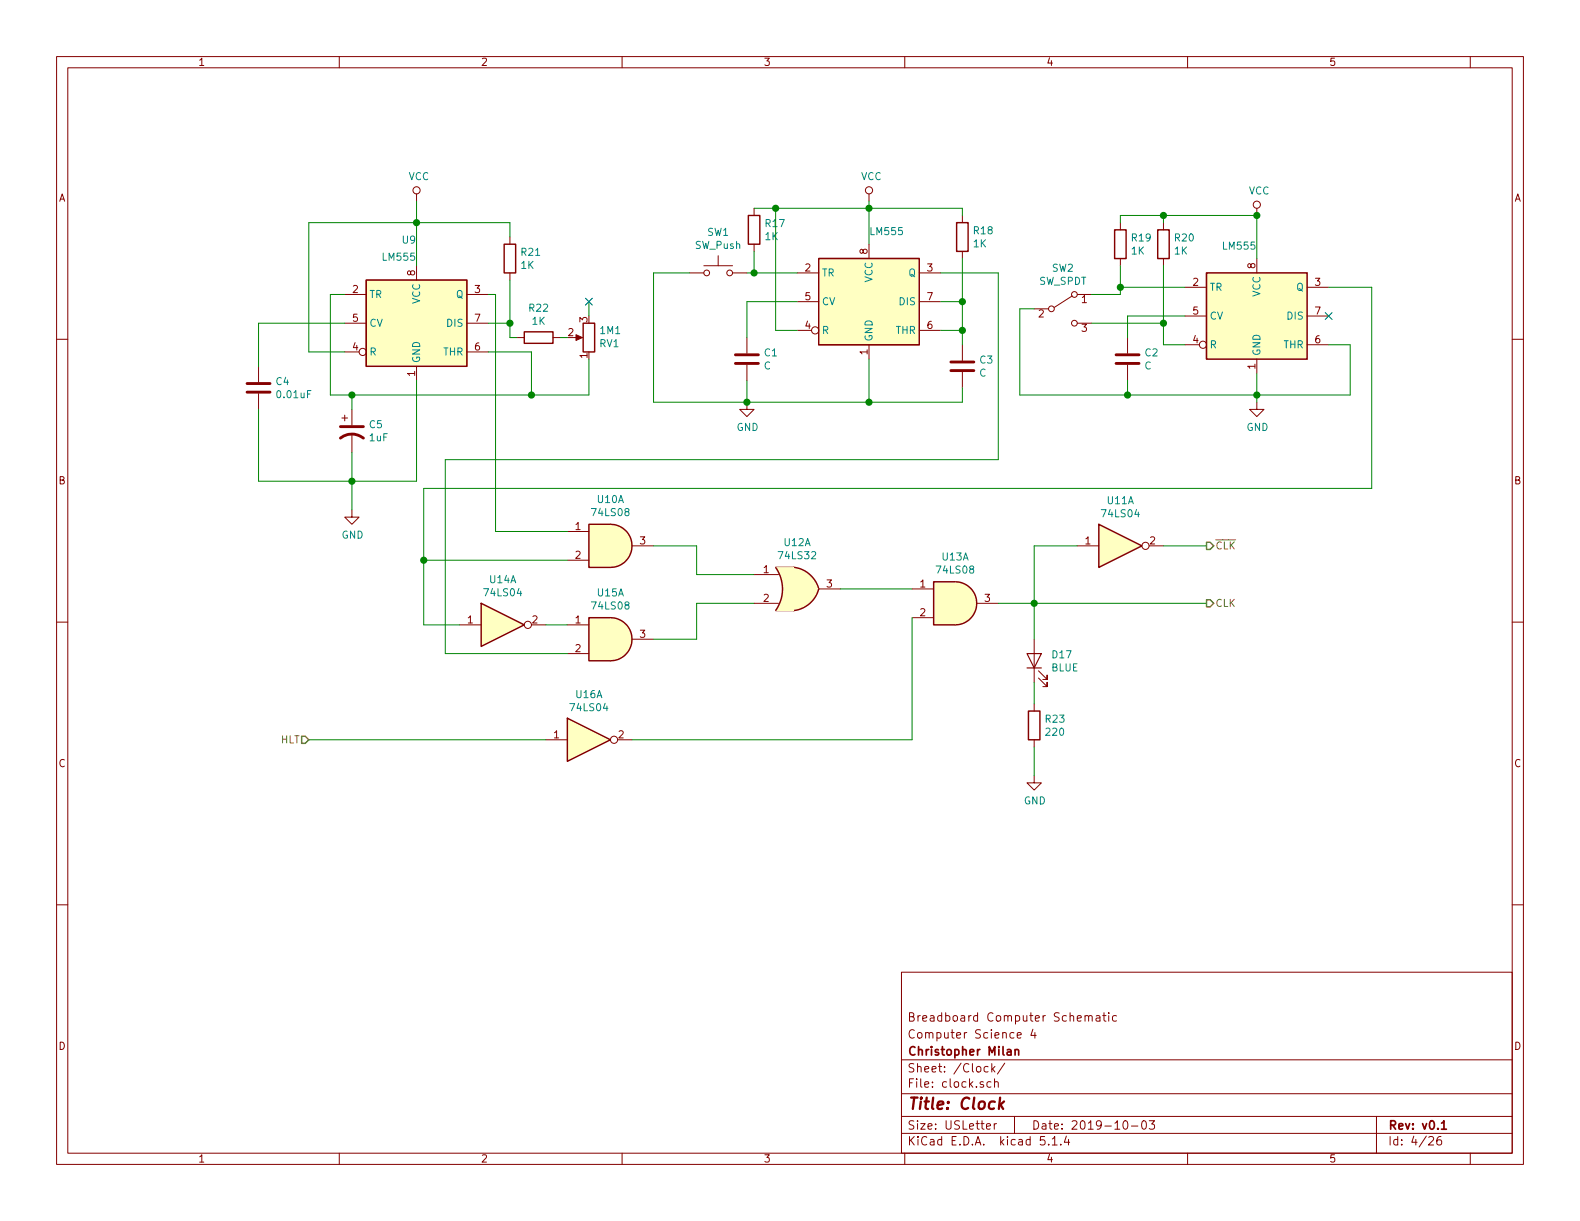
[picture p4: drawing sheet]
<svg xmlns="http://www.w3.org/2000/svg" width="279mm" height="216mm" viewBox="0 0 279 216" stroke-linecap="round" stroke-linejoin="round" font-family="sans-serif">
<g fill="none" stroke="#840000" stroke-width=".18">
<path d="M10 10h259.4v195.9h-259.4zM12 12h255.4v191.9h-255.4zM60 10v2M110 10v2M160 10v2M210 10v2M260 10v2M73.7 34.3v1.3M133.3 36.8v1.3M153.7 34.3v1.3M170.2 38.1v1.3M198.1 39.4v1.2"/>
<path d="M205.7 39.4v1.2M222.2 36.8v1.3M10 60h2M61 52.1h3.8M61 57.2h3.8M73.7 47v2.5M82.5 52.1h3.9M82.5 57.2h3.9M90.2 41.9v1.3M90.2 48.3v1.2M91.4 59.7h1.3M97.8 59.7h1.3"/>
<path d="M101.6 59.7h1M121.9 48.3h2.6M124.5 47h5M127 45.2v1.8M129.5 48.3h2.6M132.1 59.7v2.8M133.3 43.2v1.3M141 48.3h3.8M141 58.4h2.5M141 53.3h3.8M153.7 43.2v2.5M162.6 48.3h3.8"/>
<path d="M162.6 58.4h3.8M162.6 53.3h3.8M170.2 44.5v1.2M182.9 54.6h2.5M189.6 52.3l-3.2 2.1M190.5 52.1h2.5M190.5 57.2h2.5M198.1 45.7v1.3M199.4 59.7v2.8M205.7 45.7v1.3M209.5 50.8h3.9M209.5 55.9h3.9"/>
<path d="M222.2 45.7v2.6M231.1 50.8h3.8M231.1 55.9h3.8M267.4 60h2M45.7 64.8v2.8M45.7 69.6v2.8M60.5 73.9h1M61 73.4v1M61 62.2h2.5M62.2 72.4v2.8M62.2 76.7v3.3M73.7 64.8v2.5"/>
<path d="M82.5 62.2h3.9M132.1 71.1v1.3h1.2l-1.2 1.3-1.3-1.3h1.3M132.1 64.5v2.8M153.7 61v2.5M170.2 61v2.8M170.2 65.8v2.8M199.4 64.5v2.8M209.5 61h2.6M222.2 71.1v1.3h1.3l-1.3 1.3-1.2-1.3h1.2M222.2 63.5v2.5M231.1 61h3.8M62.2 90.2v1.2h1.3l-1.3 1.3-1.2-1.3h1.2"/>
<path d="M100.3 94h3.8M100.3 99.1h3.8M111.8 96.5h3.8M190.5 96.5h3.8M203.2 96.5h2.5M10 110h2M81.3 110.5h3.8M94 110.5h2.5M100.3 110.5h3.8M100.3 115.6h3.8M111.8 113h3.8M133.3 106.7h4.4"/>
<path d="M133.3 101.6h4.4M144.8 104.1h3.8M161.3 104.1h3.8M161.3 109.2h3.8M172.7 106.7h3.8M182.9 113v7.7M183.6 119.9l1.6 1.5v-.7v.7h-.8M183.6 118.6l1.6 1.5v-.7v.7h-.8M267.4 110h2M96.5 130.8h3.8M109.2 130.8h2.6M182.9 137.2v1.2h1.2l-1.2 1.3-1.3-1.3h1.3"/>
<path d="M182.9 124.5v1.2M182.9 130.8v1.3M10 160h2M267.4 160h2M159.4 171.9h108v32h-108zM191.9 179.7l.2-.1 .3 .1 .1 .9M192.5 179.8l.2-.2 .4 .1v.9M193.9 179.7h.5l.1 .9M194.5 179.9l-.5 .1-.2 .2 .1 .3 .1 .1 .5-.1M195 179.6h.6M195.2 179.1v1.3l.4 .2M196.1 179.1v.1"/>
<path d="M196.1 179.6v1M197.4 179.7l-.4-.1-.3 .3 .1 .6h.6M159.4 197.4h108M159.4 193.4h108M159.4 187.4h108M174.4 199.2l.8-.2-.1-.2-.4-.1-.3 .2 .1 .7h.6M174.7 188.6h-.4l-.3 .2 .1 .6 .2 .2 .4-.1M175.2 191.3h-.4l-.3 .2 .1 .6 .2 .2 .4-.1M175.4 188.1v1.5M175.5 189l.4 .6M175.8 198.7v1M175.9 191.4v-.1a.37 .37 0 0 1 .6 .2v.8"/>
<path d="M175.9 190.8v1.5M175.9 188.6l-.5 .5M176.2 198.7l-.3 .1-.1 .2M177.7 188l-1.3 1.9M179.4 197.4v3M179.9 183.1l.7-.2-.1-.2-.4-.1-.2 .2 .1 .7h.5M182.7 182l-.4 1.1h.9M183 182.6v1M198.8 198.2h.3a.94 .94 0 0 1 0 1.5 .8 .8 0 0 1-.6-.7 .8 .8 0 0 1 .3-.8zM200.1 199.1h1.1M202 198.3l.4-.1a.94 .94 0 0 1 0 1.5 .82 .82 0 0 1-.4-1.4zM203.2 198.2h1l-.5 .6 .4 .1v.6l-.2 .2-.7-.2"/>
<path d="M243.4 197.4v6.5M60 203.9v2M110 203.9v2M159.4 200.4h108M160 203.9v2M184.7 201h-.7l-.1 .7 .2-.2 .6 .1 .1 .2-.1 .5-.2 .2-.6-.2M185.4 202.3v.2M186.1 201.4l.4-.4v1.5M186.1 202.5h.8M187.6 202.3v.2M188.6 200.9l-.4 1.1h1M189 201.5v1"/>
<path d="M210 203.9v2M252.7 201.1l.2-.1h.3l.3 .4-.9 1.1h.9M254.8 201a.62 .62 0 0 0-.7 .6l.1 .7 .2 .2 .5-.2v-.5l-.1-.2-.4-.1-.3 .3M260 203.9v2"/>
<circle cx="73.7" cy="33.7" r=".63"/>
<circle cx="153.7" cy="33.7" r=".63"/>
<circle cx="222.2" cy="36.2" r=".63"/>
<circle cx="125" cy="48.3" r=".51"/>
<circle cx="129" cy="48.3" r=".51"/>
<circle cx="144.1" cy="58.4" r=".63"/>
<circle cx="185.9" cy="54.6" r=".51"/>
<circle cx="190" cy="52.1" r=".51"/>
<circle cx="190" cy="57.2" r=".51"/>
<circle cx="64.1" cy="62.2" r=".63"/>
<circle cx="212.7" cy="61" r=".63"/>
<circle cx="202.6" cy="96.5" r=".63"/>
<circle cx="93.3" cy="110.5" r=".63"/>
<circle cx="108.6" cy="130.8" r=".63"/>
</g>
<path d="M178.1 185.6h.6l.1 1M178.8 185.9l-.5 .1-.2 .2v.3l.2 .1 .5-.1M179.5 185.7l.2-.1h.4v1M179.5 185.6v1M254.9 198.6l.4-.4v1.5M254.9 199.7h.9" fill="none" stroke="#840000" stroke-width=".3"/>
<path d="M176.9 194.1l-.3 2M176.9 195.3l.5 .8M177.5 194.8l-.8 .7" fill="none" stroke="#840000" stroke-width=".41"/>
<g fill="none" stroke="#840000" stroke-width=".25">
<path d="M132.3 38.1h2.1v5.1h-2.1zM169.2 39.4h2v5.1h-2zM64.8 49.5h17.7v15.3h-17.7zM89.2 43.2h2v5.1h-2zM92.7 58.7h5.1v2h-5.1zM103.1 57.2h2.1v5h-2.1zM144.8 45.7h17.8v15.3h-17.8zM197.1 40.6h2v5.1h-2zM204.7 40.6h2.1v5.1h-2.1zM213.4 48.3h17.7v15.2h-17.7zM104.1 92.7h3.8a3.8 3.8 0 0 1 3.9 3.8 3.8 3.8 0 0 1-3.9 3.8h-3.8zM194.3 92.7l7.6 3.8-7.6 3.8z"/>
<path d="M85.1 106.7l7.6 3.8-7.6 3.8zM104.1 109.2h3.8a3.8 3.8 0 0 1 3.9 3.8 3.8 3.8 0 0 1-3.9 3.8h-3.8zM137.2 100.3h3.1a5.2 5.2 0 0 1 4.5 3.8M137.2 100.4a6.6 6.6 0 0 1 0 7.5M144.8 104.2a5.2 5.2 0 0 1-4.5 3.8h-3.1M165.1 102.9h3.8a3.8 3.8 0 0 1 3.8 3.8 3.8 3.8 0 0 1-3.8 3.8h-3.8zM100.3 127l7.6 3.8-7.6 3.8zM181.9 125.7h2v5.1h-2z"/>
</g>
<g fill="#ffffc2" stroke="#ffffc2" stroke-width=".18">
<path d="M85.1 106.7l7.6 3.8-7.6 3.8z"/>
<path d="M100.3 127l7.6 3.8-7.6 3.8z"/>
<path d="M168.9 102.9a3.8 3.8 0 0 1 3.8 3.8 3.8 3.8 0 0 1-3.8 3.8z"/>
<path d="M165.1 102.9h3.8v7.6h-3.8z"/>
<path d="M140.3 100.3a5.2 5.2 0 0 1 4.5 3.8l-5 1.4z"/>
<path d="M139.8 102.8l5 1.4a5.2 5.2 0 0 1-4.5 3.8z"/>
<path d="M137.2 108h3.1z"/>
<path d="M137.2 100.3h3.1z"/>
<path d="M137.2 100.3h3.1v7.7h-3.1a6.7 6.7 0 0 0 0-7.7z"/>
<path d="M107.9 109.2a3.8 3.8 0 0 1 3.9 3.8 3.8 3.8 0 0 1-3.9 3.8z"/>
<path d="M104.1 109.2h3.8v7.6h-3.8z"/>
<path d="M107.9 92.7a3.8 3.8 0 0 1 3.9 3.8 3.8 3.8 0 0 1-3.9 3.8z"/>
<path d="M104.1 92.7h3.8v7.6h-3.8z"/>
<path d="M194.3 92.7l7.6 3.8-7.6 3.8z"/>
<path d="M213.4 48.3h17.7v15.2h-17.7z"/>
<path d="M64.8 49.5h17.7v15.3h-17.7z"/>
<path d="M144.8 45.7h17.8v15.3h-17.8z"/>
</g>
<path d="M43.7 69.3h4.1M43.7 67.8h4.1M60.2 77.5a3.3 3.3 0 0 1 4.1 0M60.2 75.4h4.1M130 64.3h4.1M130 62.7h4.1M168.1 65.5h4.1M168.1 64h4.1M197.4 64.3h4M197.4 62.7h4" fill="none" stroke="#840000" stroke-width=".51"/>
<path d="M181.6 115.6h2.5l-1.2 2.5zM181.6 118.1h2.5" fill="none" stroke="#840000" stroke-width=".2"/>
<path d="M101.9 59.2l1.1 .5-1.1 .5z" fill="#840000" stroke="#840000" stroke-width=".18"/>
<g fill="none" stroke="#008400" stroke-width=".18">
<path d="M73.7 35.6v11.4M133.3 36.8h36.9v1.3M137.2 36.8v21.6h3.8M153.7 35.6v7.6M198.1 39.4v-1.3h24.1v7.6M205.7 38.1v1.3M61 52.1h-2.6v17.8h45.7v-6.4M61 57.2h-15.3v7.6M86.4 52.1h1.2v41.9h12.7M86.4 57.2h3.8M90.2 41.9v-2.5h-35.6v22.8h6.4M90.2 49.5v10.2h1.2"/>
<path d="M99.1 59.7h1.2M104.1 53.3v2.6M121.9 48.3h-6.3v22.8h54.6v-2.5M132.1 48.3h8.9M133.3 44.5v3.8M141 53.3h-8.9v6.4M166.4 48.3h10.1v33h-97.8v34.3h21.6M166.4 58.4h3.8M166.4 53.3h3.8M170.2 45.7v15.3M182.9 54.6h-2.6v15.3h58.5v-8.9h-3.9M193 57.2h12.7"/>
<path d="M198.1 47v5.1h-5.1M198.1 50.8h11.4M205.7 47v14h3.8M209.5 55.9h-10.1v3.8M234.9 50.8h7.7v35.6h-167.7v24.1h6.4M62.2 69.9v2.5M73.7 67.3v17.8h-28v-12.7M86.4 62.2h7.6v7.7M132.1 67.3v3.8M153.7 63.5v7.6M199.4 67.3v2.6M222.2 66v5.1"/>
<path d="M62.2 80v10.2M74.9 99.1h25.4M115.6 96.5h7.6v5.1h10.1M190.5 96.5h-7.6v16.5M205.7 96.5h7.7M96.5 110.5h3.8M133.3 106.7h-10.1v6.3h-7.6M148.6 104.1h12.7M161.3 109.2v21.6h-49.5M176.5 106.7h36.9M54.6 130.8h41.9M182.9 120.7v3.8"/>
<path d="M182.9 132.1v5.1"/>
</g>
<path d="M213.4 95.9h.6l.6 .6-.6 .7h-.6zM213.4 106h.6l.6 .7-.6 .6h-.6zM53.3 130.2h.7l.6 .6-.6 .6h-.7z" fill="none" stroke="#848400" stroke-width=".25"/>
<g fill="#008400" stroke="#008400" stroke-width=".25">
<circle cx="133.4" cy="48.3" r=".51"/>
<circle cx="170.2" cy="53.3" r=".51"/>
<circle cx="198.1" cy="50.8" r=".51"/>
<circle cx="170.2" cy="58.4" r=".51"/>
<circle cx="205.7" cy="57.2" r=".51"/>
<circle cx="182.9" cy="106.7" r=".51"/>
<circle cx="153.7" cy="71.1" r=".51"/>
<circle cx="222.3" cy="38.1" r=".51"/>
<circle cx="205.7" cy="38.1" r=".51"/>
<circle cx="132.1" cy="71.1" r=".51"/>
<circle cx="222.3" cy="69.9" r=".51"/>
<circle cx="137.2" cy="36.8" r=".51"/>
<circle cx="94" cy="69.9" r=".51"/>
<circle cx="199.4" cy="69.9" r=".51"/>
<circle cx="74.9" cy="99.1" r=".51"/>
<circle cx="153.7" cy="36.8" r=".51"/>
<circle cx="90.2" cy="57.2" r=".51"/>
<circle cx="73.7" cy="39.4" r=".51"/>
<circle cx="62.2" cy="85.1" r=".51"/>
<circle cx="62.2" cy="69.9" r=".51"/>
</g>
<path d="M103.5 52.7l1.2 1.2M104.7 52.7l-1.2 1.2M234.3 55.3l1.3 1.2M235.6 55.3l-1.3 1.2" fill="none" stroke="#000084" stroke-width=".18"/>
<text font-size="2.8" fill="#840000" x="160.4" y="196.2">Title: Clock</text>
<g font-size="2.1" fill="#840000">
<text x="160.4" y="183.6">Computer Science 4</text>
<text x="160.4" y="180.6">Breadboard Computer Schematic</text>
<text x="160.4" y="189.6">Sheet: /Clock/</text>
<text x="160.4" y="186.6">Christopher Milan</text>
<text x="160.4" y="192.3">File: clock.sch</text>
<text x="160.4" y="202.5">KiCad E.D.A. kicad 5.1.4</text>
<text x="160.4" y="199.7">Size: USLetter</text>
<text x="182.4" y="199.7">Date: 2019-10-03</text>
<text x="245.4" y="199.7">Rev: v0.1</text>
<text x="245.4" y="202.5">Id: 4/26</text>
</g>
<g font-size="1.8" fill="#840000">
<text x="35" y="11.6">1</text>
<text x="85" y="11.6">2</text>
<text x="135" y="11.6">3</text>
<text x="185" y="11.6">4</text>
<text x="235" y="11.6">5</text>
<text x="10.4" y="35.6">A</text>
<text x="267.8" y="35.6">A</text>
<text x="153.4" y="44.9" transform="rotate(-90 153.4 44.9)">8</text>
<text x="222" y="47.5" transform="rotate(-90 222 47.5)">8</text>
<text x="62.4" y="51.8">2</text>
<text x="73.4" y="48.7" transform="rotate(-90 73.4 48.7)">8</text>
<text x="84" y="51.8">3</text>
<text x="142.4" y="48">2</text>
<text x="142.4" y="53.1">5</text>
<text x="164" y="48">3</text>
<text x="164" y="53.1">7</text>
<text x="191.3" y="53.6">1</text>
<text x="211" y="50.5">2</text>
<text x="232.6" y="50.5">3</text>
<text x="62.4" y="56.9">5</text>
<text x="84" y="56.9">7</text>
<text x="100.5" y="59.4">2</text>
<text x="103.9" y="57" transform="rotate(-90 103.9 57)">3</text>
<text x="142.4" y="58.2">4</text>
<text x="164" y="58.2">6</text>
<text x="183.7" y="56.1">2</text>
<text x="191.3" y="58.7">3</text>
<text x="211" y="55.6">5</text>
<text x="232.6" y="55.6">7</text>
<text x="62.4" y="62">4</text>
<text x="84" y="62">6</text>
<text x="103.9" y="63.3" transform="rotate(-90 103.9 63.3)">1</text>
<text x="153.4" y="62.7" transform="rotate(-90 153.4 62.7)">1</text>
<text x="211" y="60.7">4</text>
<text x="222" y="65.3" transform="rotate(-90 222 65.3)">1</text>
<text x="232.6" y="60.7">6</text>
<text x="73.4" y="66.5" transform="rotate(-90 73.4 66.5)">1</text>
<text x="10.4" y="85.6">B</text>
<text x="267.8" y="85.6">B</text>
<text x="101.8" y="93.7">1</text>
<text x="101.8" y="98.8">2</text>
<text x="113.2" y="96.3">3</text>
<text x="135" y="101.3">1</text>
<text x="191.9" y="96.3">1</text>
<text x="203.4" y="96.3">2</text>
<text x="135" y="106.4">2</text>
<text x="146.2" y="103.9">3</text>
<text x="162.7" y="103.9">1</text>
<text x="174.1" y="106.4">3</text>
<text x="82.7" y="110.2">1</text>
<text x="94.1" y="110.2">2</text>
<text x="101.8" y="110.2">1</text>
<text x="113.2" y="112.8">3</text>
<text x="162.7" y="109">2</text>
<text x="101.8" y="115.3">2</text>
<text x="97.9" y="130.6">1</text>
<text x="109.4" y="130.6">2</text>
<text x="10.4" y="135.6">C</text>
<text x="267.8" y="135.6">C</text>
<text x="10.4" y="185.6">D</text>
<text x="267.8" y="185.6">D</text>
<text x="35" y="205.5">1</text>
<text x="85" y="205.5">2</text>
<text x="135" y="205.5">3</text>
<text x="185" y="205.5">4</text>
<text x="235" y="205.5">5</text>
</g>
<g font-size="1.8" fill="#008484">
<text x="72.2" y="31.9">VCC</text>
<text x="152.2" y="31.9">VCC</text>
<text x="220.8" y="34.4">VCC</text>
<text x="125.1" y="41.7">SW1</text>
<text x="135.4" y="40.2">R17</text>
<text x="154.1" y="41.6">LM555</text>
<text x="172.2" y="41.4">R18</text>
<text x="67.8" y="46.1">LM555</text>
<text x="71.2" y="43.1">U9</text>
<text x="92.2" y="47.5">1K</text>
<text x="92.2" y="45.2">R21</text>
<text x="122.9" y="44">SW_Push</text>
<text x="135.3" y="42.5">1K</text>
<text x="172.2" y="43.7">1K</text>
<text x="200.1" y="45">1K</text>
<text x="200.2" y="42.7">R19</text>
<text x="207.7" y="45">1K</text>
<text x="207.8" y="42.7">R20</text>
<text x="216.4" y="44.1">LM555</text>
<text x="65.3" y="52.7">TR</text>
<text x="74.3" y="53.8" transform="rotate(-90 74.3 53.8)">VCC</text>
<text x="80.7" y="52.7">Q</text>
<text x="145.3" y="48.9">TR</text>
<text x="145.3" y="54">CV</text>
<text x="154.3" y="50" transform="rotate(-90 154.3 50)">VCC</text>
<text x="159.1" y="54">DIS</text>
<text x="160.7" y="48.9">Q</text>
<text x="183.7" y="50.4">SW_SPDT</text>
<text x="186.1" y="48.1">SW2</text>
<text x="213.9" y="51.4">TR</text>
<text x="222.9" y="52.5" transform="rotate(-90 222.9 52.5)">VCC</text>
<text x="229.3" y="51.4">Q</text>
<text x="65.3" y="57.8">CV</text>
<text x="79.1" y="57.8">DIS</text>
<text x="93.6" y="55.1">R22</text>
<text x="94.1" y="57.4">1K</text>
<text x="106.2" y="59.1">1M1</text>
<text x="145.3" y="59.1">R</text>
<text x="158.4" y="59.1">THR</text>
<text x="213.9" y="56.5">CV</text>
<text x="227.7" y="56.5">DIS</text>
<text x="65.3" y="62.9">R</text>
<text x="74.3" y="64.3" transform="rotate(-90 74.3 64.3)">GND</text>
<text x="78.4" y="62.9">THR</text>
<text x="106.1" y="61.4">RV1</text>
<text x="135.1" y="65.3">C</text>
<text x="135.2" y="63">C1</text>
<text x="154.3" y="60.5" transform="rotate(-90 154.3 60.5)">GND</text>
<text x="173.3" y="64.3">C3</text>
<text x="202.4" y="65.3">C</text>
<text x="202.5" y="63">C2</text>
<text x="213.9" y="61.6">R</text>
<text x="222.9" y="63" transform="rotate(-90 222.9 63)">GND</text>
<text x="227" y="61.6">THR</text>
<text x="48.8" y="68.1">C4</text>
<text x="49.1" y="70.4">0.01uF</text>
<text x="173.2" y="66.6">C</text>
<text x="65.4" y="75.7">C5</text>
<text x="130.3" y="76.2">GND</text>
<text x="220.4" y="76.2">GND</text>
<text x="65.4" y="78">1uF</text>
<text x="105.7" y="89">U10A</text>
<text x="195.9" y="89.2">U11A</text>
<text x="60.4" y="95.2">GND</text>
<text x="104.9" y="91.3">74LS08</text>
<text x="195" y="91.5">74LS04</text>
<text x="137.9" y="98.9">74LS32</text>
<text x="138.7" y="96.6">U12A</text>
<text x="165.8" y="101.4">74LS08</text>
<text x="166.6" y="99.1">U13A</text>
<text x="85.8" y="105.4">74LS04</text>
<text x="86.6" y="103.1">U14A</text>
<text x="104.9" y="107.8">74LS08</text>
<text x="105.7" y="105.5">U15A</text>
<text x="185.9" y="118.7">BLUE</text>
<text x="186.1" y="116.4">D17</text>
<text x="101" y="125.8">74LS04</text>
<text x="101.9" y="123.4">U16A</text>
<text x="184.9" y="127.8">R23</text>
<text x="185.1" y="130.1">220</text>
<text x="181.1" y="142.2">GND</text>
</g>
<g font-size="1.8" fill="#848400">
<text x="214.9" y="97.2">CLK</text>
<text x="214.9" y="107.3">CLK</text>
<text x="49.7" y="131.4">HLT</text>
</g>
</svg>
